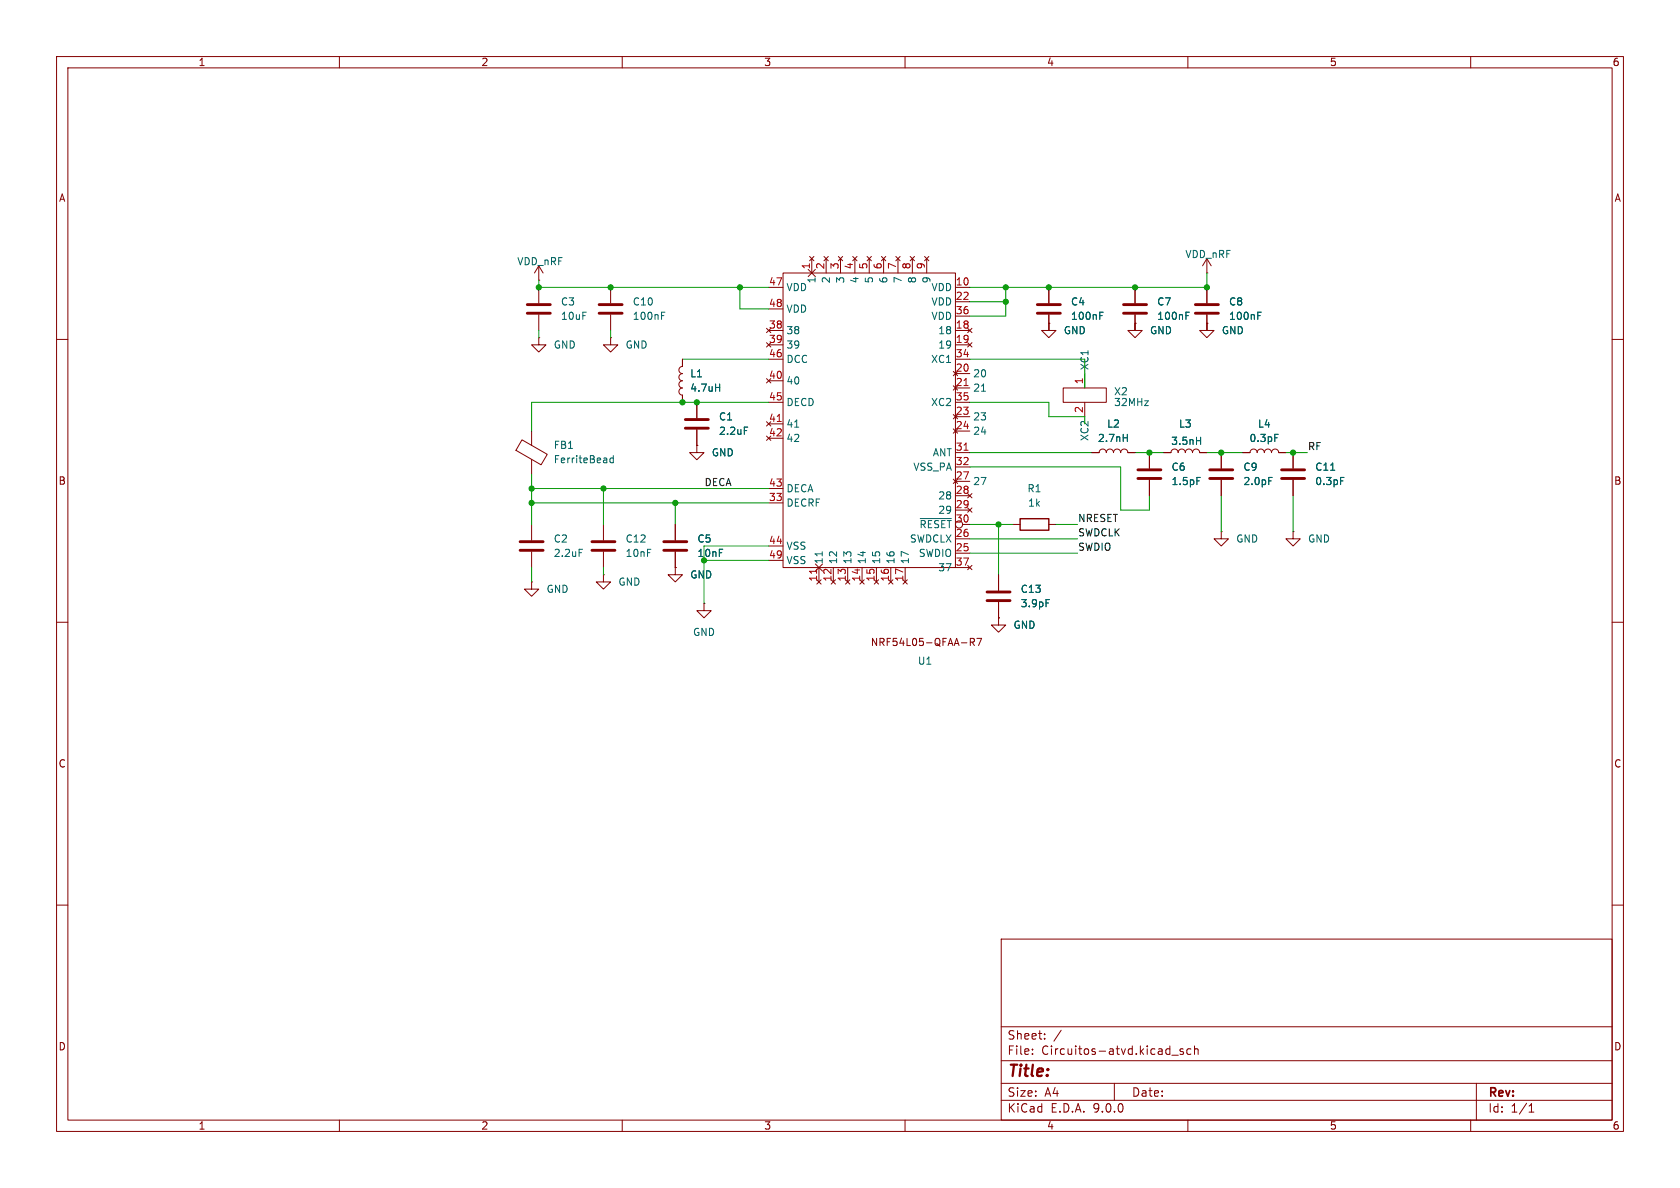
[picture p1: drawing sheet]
<svg xmlns="http://www.w3.org/2000/svg" width="297mm" height="210mm" viewBox="0 0 297 210" stroke-linecap="round" stroke-linejoin="round" font-family="sans-serif">
<g fill="none" stroke="#840000" stroke-width=".18">
<path d="M10 10h277v190h-277zM12 12h273v186h-273zM60 10v2M110 10v2M160 10v2M210 10v2M260 10v2M95.2 49.5h.1M95.2 59.7v1.3h1.3l-1.3 1.2-1.2-1.2h1.2M95.2 59.7h.1M95.2 47v2.5M95.2 50.8v2.8"/>
<path d="M95.2 55.6v2.8M95.2 47l-.7 1.3M95.2 47l.8 1.3M107.9 59.7v1.3h1.3l-1.3 1.2-1.2-1.2h1.2M107.9 59.7h.1M107.9 50.8v2.8M107.9 55.6v2.8M135.9 50.8h2.5M135.9 54.6h2.5M135.9 58.4h2.5M138.4 48.3h30.5v52h-30.5zM142.9 47.6l1.2 1.3"/>
<path d="M143.1 45.3l.8 .8M143.5 45.7v2.6M143.9 45.3l-.8 .8M144.1 47.6l-1.2 1.3M145.7 45.3l.7 .8M146 45.7v2.6M146.4 45.3l-.7 .8M148.2 45.3l.8 .8M148.6 45.7v2.6M149 45.3l-.8 .8M150.7 45.3l.8 .8M151.1 45.7v2.6"/>
<path d="M151.5 45.3l-.8 .8M153.3 45.3l.8 .8M153.7 45.7v2.6M154.1 45.3l-.8 .8M155.8 45.3l.8 .8M156.2 45.7v2.6M156.6 45.3l-.8 .8M158.4 45.3l.7 .8M158.7 45.7v2.6M159.1 45.3l-.7 .8M160.9 45.3l.8 .8M161.3 45.7v2.6"/>
<path d="M161.7 45.3l-.8 .8M163.4 45.3l.8 .8M163.8 45.7v2.6M164.2 45.3l-.8 .8M168.9 50.8h2.5M168.9 58.4h2.5M168.9 53.3h2.5M168.9 55.9h2.5M171.1 58l.7 .8M171.8 58l-.7 .8M185.4 55.6v2.8h-1.3l1.3 1.3 1.3-1.3h-1.3v-1.2M185.4 57.2h.1"/>
<path d="M185.4 50.8v2.8M200.7 55.6v2.8h-1.3l1.3 1.3 1.2-1.3h-1.2v-1.2M200.7 57.2h.1M200.7 50.8v2.8M213.4 55.6v2.8h-1.3l1.3 1.3 1.2-1.3h-1.2v-1.2M213.4 57.2h.1M213.4 48.3h.1M213.4 45.7v2.6M213.4 50.8v2.8M213.4 45.7l-.8 1.3M213.4 45.7l.7 1.3M10 60h2"/>
<path d="M92.3 77.7l4.4 2.6-1 1.9-4.5-2.6zM94 76.2v2.5M120.6 64.8a.64 .64 0 0 0-.6 .6 .64 .64 0 0 0 .6 .6 .64 .64 0 0 0-.6 .7 .64 .64 0 0 0 .6 .6 .64 .64 0 0 0-.6 .7 .64 .64 0 0 0 .6 .6 .63 .63 0 0 0-.6 .6 .63 .63 0 0 0 .6 .7v1.2M120.6 63.5v1.3M123.2 78.7v1.3h1.3l-1.3 1.3-1.3-1.3h1.3M123.2 78.7h.1M123.2 71.1v2.8M123.2 75.9v2.8M135.5 74.5l.8 .8M135.5 77.1l.8 .8M135.9 61h2.5M135.9 63.5h2.5"/>
<path d="M135.9 67.3h2.5M135.9 71.1h2.5M135.9 74.9h2.5M135.9 77.5h2.5M136.3 74.5l-.8 .8M136.3 77.1l-.8 .8M168.5 68.2l.8 .8M168.5 75.8l.8 .8M168.9 61h2.5M168.9 63.5h2.5M168.9 71.1h2.5M168.9 66h2.5"/>
<path d="M168.9 68.6h2.5M168.9 73.7h2.5M168.9 76.2h2.5M169.3 75.8l-.8 .8M169.3 68.2l-.8 .8M171.1 60.6l.7 .7M171.8 60.6l-.7 .7M188 68.6h7.6v2.5h-7.6zM191.8 66v2.6M191.8 71.1v2.6M285 60h2M94 81.2v2.6"/>
<path d="M94 92.7v2.8M94 97.5v2.8M106.7 92.7v2.8M106.7 97.5v2.8M119.4 92.7v2.8M119.4 97.5v2.8M135.9 86.4h2.5M135.9 88.9h2.5M135.9 96.5h2.5M135.9 99.1h2.5M144.1 99.7l1.3 1.3M145.4 99.7l-1.3 1.3"/>
<path d="M168.5 84.7l.8 .8M168.9 80h2.5M168.9 85.1h2.5M168.9 82.6h2.5M168.9 87.6h2.5M168.9 90.2h2.5M168.9 95.3h2.5M168.9 97.8h2.5M169.3 84.7l-.8 .8M170.2 92.7h1.2M171.1 87.2l.7 .8M171.1 89.8l.7 .8"/>
<path d="M171.1 99.9l.7 .8M171.8 87.2l-.7 .8M171.8 89.8l-.7 .8M171.8 99.9l-.7 .8M179.1 92.7h1.2M185.4 92.7h1.3M193 80h1.3a.64 .64 0 0 1 .6-.6 .64 .64 0 0 1 .7 .6 .64 .64 0 0 1 .6-.6 .64 .64 0 0 1 .6 .6 .64 .64 0 0 1 .7-.6 .64 .64 0 0 1 .6 .6 .64 .64 0 0 1 .7-.6 .64 .64 0 0 1 .6 .6h1.3M203.2 80v2.8M203.2 84.8v2.8M205.7 80h1.3a.64 .64 0 0 1 .6-.6 .64 .64 0 0 1 .7 .6 .64 .64 0 0 1 .6-.6 .64 .64 0 0 1 .6 .6 .64 .64 0 0 1 .7-.6 .64 .64 0 0 1 .6 .6 .64 .64 0 0 1 .7-.6 .64 .64 0 0 1 .6 .6h1.3M215.9 94v1.3h1.3l-1.3 1.2-1.3-1.2h1.3M215.9 94h.1"/>
<path d="M215.9 80v2.8M215.9 84.8v2.8M219.7 80h1.3a.64 .64 0 0 1 .6-.6 .64 .64 0 0 1 .6 .6 .64 .64 0 0 1 .7-.6 .64 .64 0 0 1 .6 .6 .64 .64 0 0 1 .7-.6 .64 .64 0 0 1 .6 .6 .64 .64 0 0 1 .6-.6 .64 .64 0 0 1 .7 .6h1.2M228.6 94v1.3h1.3l-1.3 1.2-1.3-1.2h1.3M228.6 94h.1M228.6 80v2.8M228.6 84.8v2.8M10 110h2M94 102.9v1.2h1.2l-1.2 1.3-1.3-1.3h1.3M94 102.9h.1M106.7 101.6v1.3h1.2l-1.2 1.2-1.3-1.2h1.3M106.7 101.6h.1"/>
<path d="M119.4 100.3v1.3h1.2l-1.2 1.3-1.3-1.3h1.3M119.4 100.3h.1M124.5 106.7v1.3h1.2l-1.2 1.2-1.3-1.2h1.3M124.5 106.7h.1M144.4 102.5l.8 .8M144.8 100.3v2.6M145.2 102.5l-.8 .8M146.9 102.5l.8 .8M147.3 100.3v2.6M147.7 102.5l-.8 .8M149.9 100.3v2.6M152 102.5l.8 .8"/>
<path d="M152.4 100.3v2.6M152.8 102.5l-.8 .8M154.9 100.3v2.6M157.5 100.3v2.6M159.6 102.5l.8 .8M160 100.3v2.6M160.4 102.5l-.8 .8M168.9 100.3h2.5M171.5 113.5h.6l.2-.2-.1-.3-.7-.2v1.3M171.8 113.5l.5 .6M172.7 112.8h.8l-.5 1.3M176.5 109.2v1.3h1.3l-1.3 1.3-1.2-1.3h1.2"/>
<path d="M176.5 109.2h.1M176.5 101.6v2.8M176.5 106.4v2.8M285 110h2M10 160h2M177 166h108v32h-108zM285 160h2M60 198v2M110 198v2M160 198v2M177 194.5h108M177 191.5h108"/>
<path d="M177 187.5h108M177 181.5h108M182.5 186.3v.1M182.5 185.5v.1M184.7 183.6v.1M184.7 182.8v.1M187.6 182.1l-1.3 2M197 191.5v3M207.2 186.5h1.1M209.2 185.5l-.4-.1-.2 .2 .1 .2 .5 .2v.3h-.6M210 198v2M210.5 185.5l-.4-.1-.3 .3v.4l.2 .2h.5"/>
<path d="M211.2 185.5l.2-.1 .3 .1 .1 .9M211.2 184.9v1.5M260 198v2M261 191.5v6.5M270.3 196.6h.9M270.3 195.5l.4-.4v1.5"/>
</g>
<g fill="none" stroke="#006464" stroke-width=".18">
<path d="M117 55.8h.4M117 55.2h.6M194.4 55.8h.4M194.4 55.2h.6M209.7 55.8h.4M209.7 55.2h.6M222.4 55.8h.4M222.4 55.2h.6M126.5 68.5h.7M127.2 67.9v1.3M131.6 75.5h.6M140.5 75.5h.7"/>
<path d="M173.5 69.2h.7M198.6 77.4h.7M199.3 76.8v1.2M211.5 77.9h.8M212.3 77.3v1.3M225.4 76.8h.6M102.4 97.1h.6M108.4 80.5v1.3M108.4 81h-.3l-.3 .2 .1 .5h.5M145.4 97.5v.8M162.7 91.7h5.5M211.6 84.4h.6"/>
<path d="M224.3 84.4h.6M235.2 83.1h.8M237 84.4h.6M184.9 106h.6"/>
</g>
<g fill="none" stroke="#840000" stroke-width=".51">
<path d="M93.2 53.8h4.1M93.2 55.4h4.1M105.9 53.8h4.1M105.9 55.4h4.1M183.4 53.8h4.1M183.4 55.4h4.1M198.6 53.8h4.1M198.6 55.4h4.1M211.3 53.8h4.1M211.3 55.4h4.1M121.2 74.2h4M121.2 75.7h4"/>
<path d="M91.9 95.8h4.1M91.9 97.3h4.1M104.6 95.8h4.1M104.6 97.3h4.1M117.3 95.8h4.1M117.3 97.3h4.1M201.2 83.1h4M201.2 84.6h4M213.9 83.1h4M213.9 84.6h4M226.6 83.1h4M226.6 84.6h4"/>
<path d="M174.5 104.6h4.1M174.5 106.2h4.1"/>
</g>
<path d="M137.4 74.5h.7M170.4 68.2h.7M170.4 79.6h.7M144.4 100.6v.8" fill="none" stroke="#a90000" stroke-width=".18"/>
<path d="M180.3 91.7h5.1v2h-5.1z" fill="none" stroke="#840000" stroke-width=".25"/>
<g fill="none" stroke="#009600" stroke-width=".18">
<path d="M95.2 49.5v1.3h40.7M95.2 58.4v1.3M107.9 58.4v1.3M130.8 50.8v3.8h5.1M171.4 53.3h6.4M177.8 50.8v5.1h-6.4M185.4 57.2v1.2M200.7 57.2v1.2M213.4 48.3v2.5h-42M213.4 57.2v1.2M120.6 63.5h15.3M135.9 71.1h-41.9v5.1"/>
<path d="M171.4 63.5h20.4v5.1M171.4 71.1h14v2.6h6.4v1.2M94 83.8v8.9M94 88.9h41.9M94 86.4h41.9M106.7 86.4v6.3M119.4 88.9v3.8M124.5 99.1h11.4M135.9 96.5h-11.4v10.2M171.4 95.3h19.1M171.4 97.8h19.1M171.4 80h21.6"/>
<path d="M171.4 82.6h26.7v7.6h5.1v-2.6M171.4 92.7h7.7M176.5 92.7v8.9M186.7 92.7h3.8M200.7 80h5M213.4 80h6.3M215.9 87.6v6.4M227.3 80h3.8M228.6 87.6v6.4M94 100.3v2.6M106.7 100.3v1.3"/>
</g>
<g fill="#009600" stroke="#009600" stroke-width=".18">
<circle cx="106.7" cy="86.4" r=".46"/>
<circle cx="94" cy="86.4" r=".46"/>
<circle cx="119.4" cy="88.9" r=".46"/>
<circle cx="124.5" cy="99.1" r=".46"/>
<circle cx="94" cy="88.9" r=".46"/>
<circle cx="177.8" cy="50.8" r=".46"/>
<circle cx="185.4" cy="50.8" r=".46"/>
<circle cx="177.8" cy="53.3" r=".46"/>
<circle cx="176.5" cy="92.7" r=".46"/>
<circle cx="200.7" cy="50.8" r=".46"/>
<circle cx="228.6" cy="80" r=".46"/>
<circle cx="215.9" cy="80" r=".46"/>
<circle cx="203.2" cy="80" r=".46"/>
<circle cx="213.4" cy="50.8" r=".46"/>
<circle cx="95.2" cy="50.8" r=".46"/>
<circle cx="107.9" cy="50.8" r=".46"/>
<circle cx="123.2" cy="71.1" r=".46"/>
<circle cx="120.6" cy="71.1" r=".46"/>
<circle cx="130.8" cy="50.8" r=".46"/>
</g>
<text font-size="2.8" fill="#840000" x="178" y="190.9">Title:</text>
<g font-size="2.1" fill="#840000">
<text x="178" y="184">Sheet:</text>
<text x="178" y="186.7">File:</text>
<text x="184.1" y="186.7">Circuitos-atvd.kicad_sch</text>
<text x="178" y="196.9">KiCad</text>
<text x="178" y="194.1">Size:</text>
<text x="184.7" y="194.1">A4</text>
<text x="185.7" y="196.9">E.D.A.</text>
<text x="193.3" y="196.9">9.0.0</text>
<text x="200" y="194.1">Date:</text>
<text x="263" y="194.3">Rev:</text>
<text x="263" y="196.9">Id:</text>
<text x="267.1" y="196.9">1/1</text>
</g>
<g font-size="1.8" fill="#840000">
<text x="35" y="11.9">1</text>
<text x="85" y="11.9">2</text>
<text x="135" y="11.9">3</text>
<text x="185" y="11.9">4</text>
<text x="235" y="11.9">5</text>
<text x="285" y="11.9">6</text>
<text x="10.3" y="35.9">A</text>
<text x="285.3" y="35.9">A</text>
<text x="10.3" y="85.9">B</text>
<text x="285.3" y="85.9">B</text>
<text x="153.8" y="114.4">NRF54L05-QFAA-R7</text>
<text x="10.3" y="135.9">C</text>
<text x="285.3" y="135.9">C</text>
<text x="10.3" y="185.9">D</text>
<text x="285.3" y="185.9">D</text>
<text x="35" y="199.9">1</text>
<text x="85" y="199.9">2</text>
<text x="135" y="199.9">3</text>
<text x="185" y="199.9">4</text>
<text x="235" y="199.9">5</text>
<text x="285" y="199.9">6</text>
</g>
<g font-size="1.8" fill="#006464">
<text x="91.4" y="47.1">VDD_nRF</text>
<text x="209.5" y="45.8">VDD_nRF</text>
<text x="138.9" y="51.7">VDD</text>
<text x="144.4" y="50.2" transform="rotate(-90 144.4 50.2)">1</text>
<text x="146.9" y="50.2" transform="rotate(-90 146.9 50.2)">2</text>
<text x="149.5" y="50.2" transform="rotate(-90 149.5 50.2)">3</text>
<text x="152" y="50.2" transform="rotate(-90 152 50.2)">4</text>
<text x="154.5" y="50.2" transform="rotate(-90 154.5 50.2)">5</text>
<text x="157.1" y="50.2" transform="rotate(-90 157.1 50.2)">6</text>
<text x="159.6" y="50.2" transform="rotate(-90 159.6 50.2)">7</text>
<text x="162.2" y="50.2" transform="rotate(-90 162.2 50.2)">8</text>
<text x="164.6" y="51.7">VDD</text>
<text x="164.7" y="50.2" transform="rotate(-90 164.7 50.2)">9</text>
<text x="99.1" y="54.2">C3</text>
<text x="99.1" y="56.7">10uF</text>
<text x="111.8" y="56.7">100nF</text>
<text x="111.8" y="54.2">C10</text>
<text x="138.9" y="55.5">VDD</text>
<text x="138.9" y="59.3">38</text>
<text x="164.6" y="54.2">VDD</text>
<text x="164.6" y="56.7">VDD</text>
<text x="165.8" y="59.3">18</text>
<text x="188" y="59.3">GND</text>
<text x="189.2" y="54.2">C4</text>
<text x="189.2" y="56.7">100nF</text>
<text x="203.2" y="59.3">GND</text>
<text x="204.5" y="54.2">C7</text>
<text x="204.5" y="56.7">100nF</text>
<text x="215.9" y="59.3">GND</text>
<text x="217.2" y="54.2">C8</text>
<text x="217.2" y="56.7">100nF</text>
<text x="97.8" y="61.8">GND</text>
<text x="110.5" y="61.8">GND</text>
<text x="138.9" y="61.8">39</text>
<text x="138.9" y="64.4">DCC</text>
<text x="164.5" y="64.4">XC1</text>
<text x="165.8" y="61.8">19</text>
<text x="192.6" y="65.5" transform="rotate(-90 192.6 65.5)">XC1</text>
<text x="121.9" y="69.4">4.7uH</text>
<text x="121.9" y="66.9">L1</text>
<text x="138.9" y="68.2">40</text>
<text x="138.9" y="72">DECD</text>
<text x="164.5" y="72">XC2</text>
<text x="172" y="66.9">20</text>
<text x="172" y="69.4">21</text>
<text x="196.9" y="70.1">X2</text>
<text x="196.9" y="72">32MHz</text>
<text x="127" y="74.5">C1</text>
<text x="127" y="77.1">2.2uF</text>
<text x="138.9" y="75.8">41</text>
<text x="172" y="74.5">23</text>
<text x="172" y="77.1">24</text>
<text x="195.6" y="75.8">L2</text>
<text x="208.3" y="75.8">L3</text>
<text x="222.3" y="75.8">L4</text>
<text x="97.8" y="79.6">FB1</text>
<text x="97.8" y="82.1">FerriteBead</text>
<text x="125.7" y="80.9">GND</text>
<text x="138.9" y="78.3">42</text>
<text x="161.4" y="83.4">VSS_PA</text>
<text x="164.8" y="80.9">ANT</text>
<text x="192.6" y="78.1" transform="rotate(-90 192.6 78.1)">XC2</text>
<text x="194" y="78.3">2.7nH</text>
<text x="207" y="78.8">3.5nH</text>
<text x="207" y="83.4">C6</text>
<text x="219.7" y="83.4">C9</text>
<text x="220.8" y="78.3">0.3pF</text>
<text x="232.4" y="83.4">C11</text>
<text x="138.9" y="87.2">DECA</text>
<text x="138.9" y="89.8">DECRF</text>
<text x="165.8" y="88.5">28</text>
<text x="172" y="86">27</text>
<text x="181.5" y="87.2">R1</text>
<text x="181.7" y="89.8">1k</text>
<text x="207" y="86">1.5pF</text>
<text x="219.7" y="86">2.0pF</text>
<text x="232.4" y="86">0.3pF</text>
<text x="162.5" y="93.6">~{RESET}</text>
<text x="165.8" y="91">29</text>
<text x="97.8" y="96.1">C2</text>
<text x="97.8" y="98.7">2.2uF</text>
<text x="110.5" y="96.1">C12</text>
<text x="110.5" y="98.7">10nF</text>
<text x="123.2" y="96.1">C5</text>
<text x="123.2" y="98.7">10nF</text>
<text x="138.9" y="97.4">VSS</text>
<text x="138.9" y="99.9">VSS</text>
<text x="145.6" y="99.8" transform="rotate(-90 145.6 99.8)">11</text>
<text x="148.2" y="99.8" transform="rotate(-90 148.2 99.8)">12</text>
<text x="150.7" y="99.8" transform="rotate(-90 150.7 99.8)">13</text>
<text x="153.3" y="99.8" transform="rotate(-90 153.3 99.8)">14</text>
<text x="155.8" y="99.8" transform="rotate(-90 155.8 99.8)">15</text>
<text x="158.3" y="99.8" transform="rotate(-90 158.3 99.8)">16</text>
<text x="160.8" y="96.1">SWDCLX</text>
<text x="160.9" y="99.8" transform="rotate(-90 160.9 99.8)">17</text>
<text x="162.3" y="98.7">SWDIO</text>
<text x="165.8" y="101.2">37</text>
<text x="218.4" y="96.1">GND</text>
<text x="231.1" y="96.1">GND</text>
<text x="96.5" y="105">GND</text>
<text x="109.2" y="103.7">GND</text>
<text x="121.9" y="102.5">GND</text>
<text x="180.3" y="105">C13</text>
<text x="180.3" y="107.5">3.9pF</text>
<text x="122.4" y="112.6">GND</text>
<text x="179.1" y="111.4">GND</text>
<text x="162.2" y="117.7">U1</text>
</g>
<g font-size="1.8" fill="#a90000">
<text x="143.3" y="47.7" transform="rotate(-90 143.3 47.7)">1</text>
<text x="145.8" y="47.7" transform="rotate(-90 145.8 47.7)">2</text>
<text x="148.3" y="47.7" transform="rotate(-90 148.3 47.7)">3</text>
<text x="150.9" y="47.7" transform="rotate(-90 150.9 47.7)">4</text>
<text x="153.4" y="47.7" transform="rotate(-90 153.4 47.7)">5</text>
<text x="156" y="47.7" transform="rotate(-90 156 47.7)">6</text>
<text x="158.5" y="47.7" transform="rotate(-90 158.5 47.7)">7</text>
<text x="161" y="47.7" transform="rotate(-90 161 47.7)">8</text>
<text x="163.6" y="47.7" transform="rotate(-90 163.6 47.7)">9</text>
<text x="135.8" y="50.5">47</text>
<text x="168.9" y="50.5">10</text>
<text x="168.9" y="53.1">22</text>
<text x="135.8" y="54.4">48</text>
<text x="135.8" y="58.2">38</text>
<text x="168.9" y="55.6">36</text>
<text x="168.9" y="58.2">18</text>
<text x="135.8" y="60.7">39</text>
<text x="135.8" y="63.2">46</text>
<text x="168.9" y="65.8">20</text>
<text x="168.9" y="60.7">19</text>
<text x="168.9" y="63.2">34</text>
<text x="135.8" y="67.1">40</text>
<text x="135.8" y="70.9">45</text>
<text x="168.9" y="68.3">21</text>
<text x="168.9" y="70.9">35</text>
<text x="191.5" y="68" transform="rotate(-90 191.5 68)">1</text>
<text x="135.8" y="74.7">41</text>
<text x="135.8" y="77.2">42</text>
<text x="168.9" y="73.4">23</text>
<text x="168.9" y="75.9">24</text>
<text x="191.5" y="73.1" transform="rotate(-90 191.5 73.1)">2</text>
<text x="168.9" y="79.8">31</text>
<text x="168.9" y="82.3">32</text>
<text x="135.8" y="86.1">43</text>
<text x="135.8" y="88.6">33</text>
<text x="168.9" y="84.8">27</text>
<text x="168.9" y="87.4">28</text>
<text x="168.9" y="89.9">29</text>
<text x="168.9" y="92.5">30</text>
<text x="168.9" y="95">26</text>
<text x="135.8" y="96.3">44</text>
<text x="135.8" y="98.8">49</text>
<text x="168.9" y="97.5">25</text>
<text x="168.9" y="100.1">37</text>
<text x="144.5" y="102.9" transform="rotate(-90 144.5 102.9)">11</text>
<text x="147.1" y="102.9" transform="rotate(-90 147.1 102.9)">12</text>
<text x="149.6" y="102.9" transform="rotate(-90 149.6 102.9)">13</text>
<text x="152.1" y="102.9" transform="rotate(-90 152.1 102.9)">14</text>
<text x="154.7" y="102.9" transform="rotate(-90 154.7 102.9)">15</text>
<text x="157.2" y="102.9" transform="rotate(-90 157.2 102.9)">16</text>
<text x="159.8" y="102.9" transform="rotate(-90 159.8 102.9)">17</text>
</g>
<g font-size="1.8" fill="#0f0f0f">
<text x="231.1" y="79.7">RF</text>
<text x="124.5" y="86">DECA</text>
<text x="190.5" y="94.9">SWDCLK</text>
<text x="190.5" y="92.4">NRESET</text>
<text x="190.5" y="97.4">SWDIO</text>
</g>
</svg>
